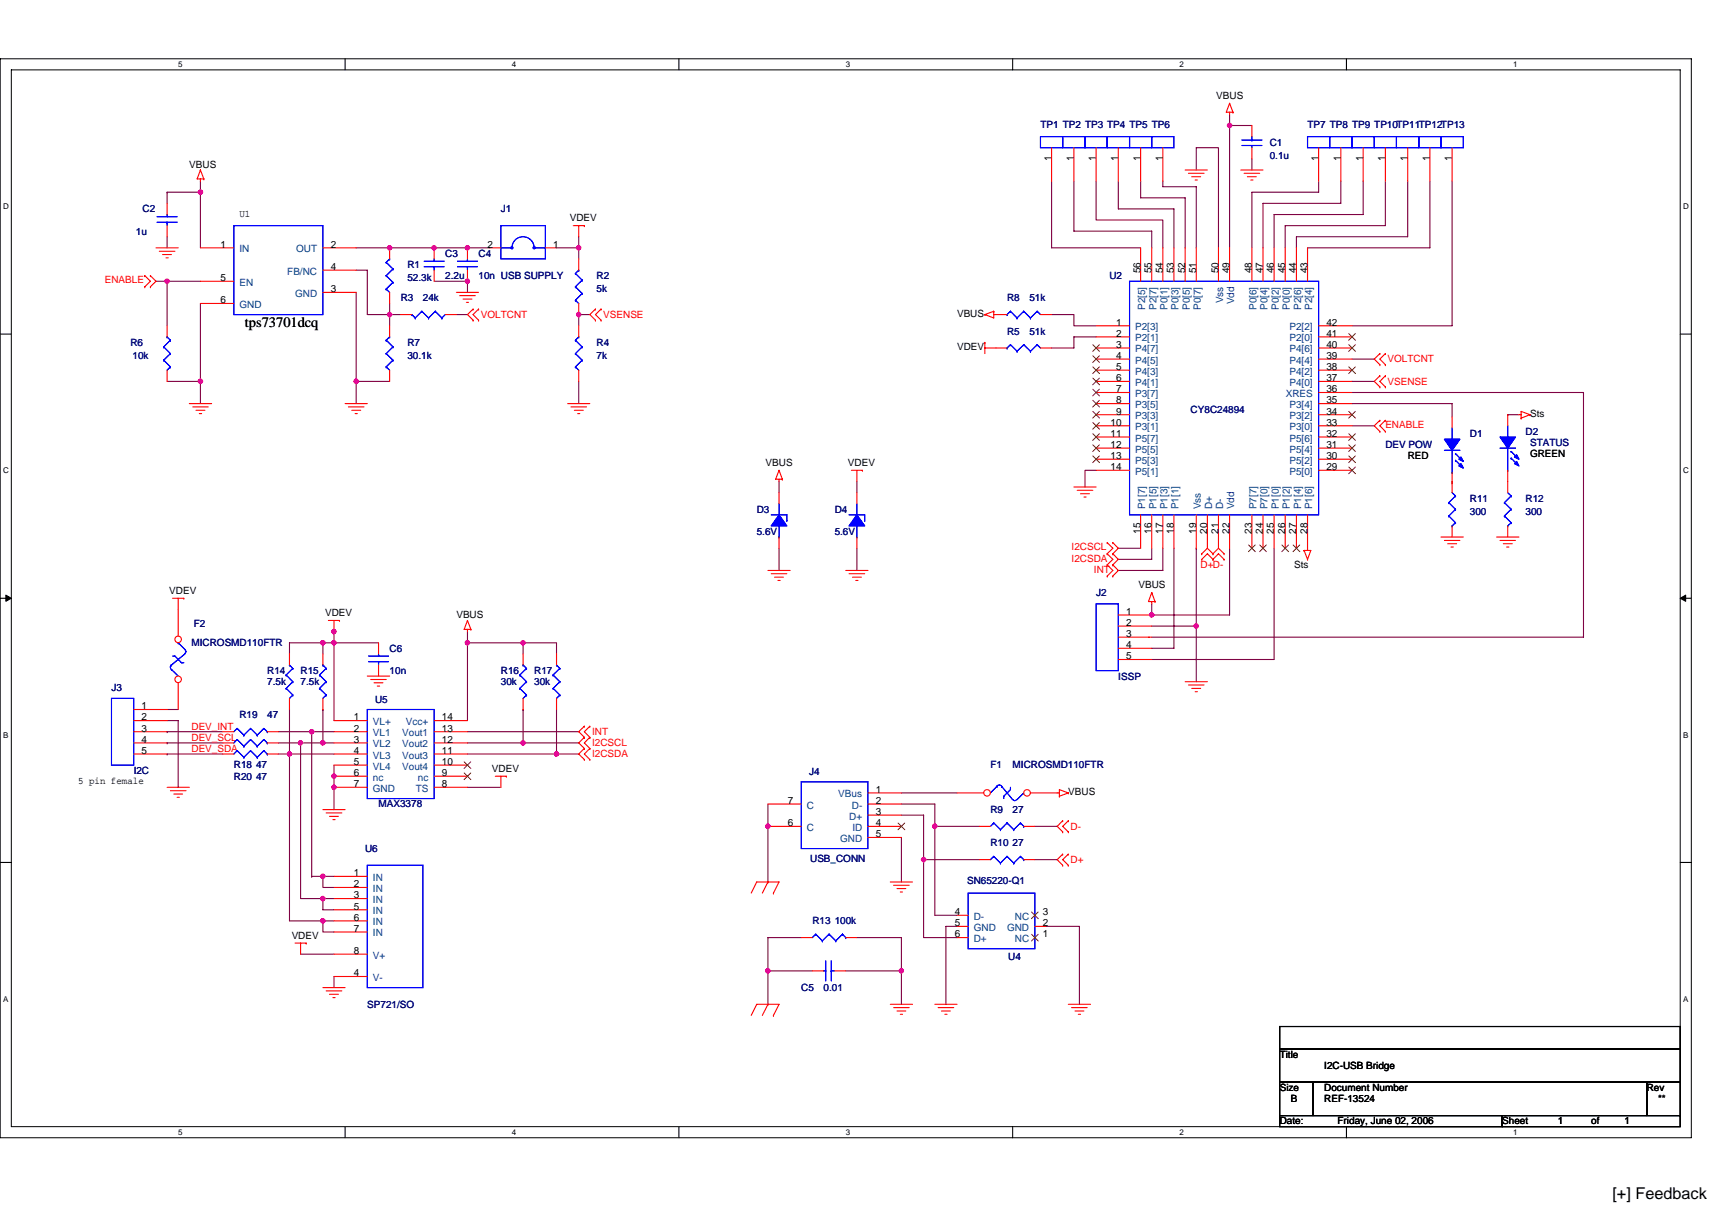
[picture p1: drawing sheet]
<svg xmlns="http://www.w3.org/2000/svg" width="297mm" height="210mm" viewBox="0 0 297 210" stroke-linecap="round" stroke-linejoin="round" font-family="sans-serif">
<path d="M0 10.2h293.5v187.2h-293.5zM2 12.1h289.5v183.4h-289.5z" fill="none" stroke="#000" stroke-width=".17"/>
<g fill="#fff">
<path d="M30.9 10.4h.8v1.6h-.8z"/>
<path d="M30.9 195.7h.8v1.6h-.8z"/>
</g>
<path d="M59.9 10.2v1.9M59.9 195.5v1.9" fill="none" stroke="#000" stroke-width=".19"/>
<g fill="#fff">
<path d="M88.8 10.4h.8v1.6h-.8z"/>
<path d="M88.8 195.7h.8v1.6h-.8z"/>
</g>
<path d="M117.8 10.2v1.9M117.8 195.5v1.9" fill="none" stroke="#000" stroke-width=".19"/>
<g fill="#fff">
<path d="M146.7 10.4h.8v1.6h-.8z"/>
<path d="M146.7 195.7h.8v1.6h-.8z"/>
</g>
<path d="M175.7 10.2v1.9M175.7 195.5v1.9" fill="none" stroke="#000" stroke-width=".19"/>
<g fill="#fff">
<path d="M204.7 10.4h.7v1.6h-.7z"/>
<path d="M204.7 195.7h.7v1.6h-.7z"/>
</g>
<path d="M233.6 10.2v1.9M233.6 195.5v1.9" fill="none" stroke="#000" stroke-width=".19"/>
<g fill="#fff">
<path d="M262.6 10.4h.7v1.6h-.7z"/>
<path d="M262.6 195.7h.7v1.6h-.7z"/>
<path d="M.5 35.1h1v1.5h-1z"/>
<path d="M292 35.1h1v1.5h-1z"/>
<path d="M.5 80.9h1v1.5h-1z"/>
<path d="M292 80.9h1v1.5h-1z"/>
</g>
<path d="M0 58h2M291.5 58h2" fill="none" stroke="#000" stroke-width=".19"/>
<g fill="#fff">
<path d="M.5 126.7h.9v1.6h-.9z"/>
<path d="M292 126.7h.9v1.6h-.9z"/>
</g>
<path d="M0 103.8h2M291.5 103.8h2" fill="none" stroke="#000" stroke-width=".19"/>
<path d="M1 103.3l1 .5-1 .6zM291.5 103.8l1-.5v1.1z" fill="#000" stroke="#000" stroke-width=".17"/>
<g fill="#fff">
<path d="M.5 172.6h.9v1.5h-.9z"/>
<path d="M292 172.6h.9v1.5h-.9z"/>
</g>
<path d="M0 149.7h2M291.5 149.7h2M222 178.1h69.5v3.9h-69.5zM222 182h69.5v5.8h-69.5zM222 187.8h5.8v5.8h-5.8zM222 193.6h38.6v1.9h-38.6zM227.8 187.8h57.9v5.8h-57.9zM260.6 193.6h30.9v1.9h-30.9zM285.7 187.8h5.8v5.8h-5.8z" fill="none" stroke="#000" stroke-width=".19"/>
<g fill="none" stroke="#800040" stroke-width=".19">
<path d="M213.3 19.9v1.9h3.9M29 33.4h5.8v9.6M29 33.4h.1M29 33.4v1.9M34.8 31.4v2M182.5 31.4v11.6h15.4M186.3 31.4v8.7h13.5v2.9M190.2 31.4v6.8h11.6v4.8M194 31.4v4.9h9.7v6.7M197.9 31.4v2.9h7.7v8.7M201.8 31.4v1h5.8v10.6M207.6 29.5v-3.9h3.8v17.4"/>
<path d="M213.3 21.8h.1M213.3 21.8v21.2M217.2 27.6v1.9M228.8 31.4v2h-11.6v9.6M232.6 31.4v3.9h-13.5v7.7M236.5 31.4v5.8h-15.4v5.8M240.4 31.4v7.8h-17.4v3.8M244.2 31.4v9.7h-19.3v1.9M248.1 31.4v11.6h-21.2M251.9 31.4v25.1h-17.3M27.1 48.8h1.9v7.7M29 48.8h.1"/>
<path d="M29 41.1v1.9M29 48.8h5.8M34.8 52.7v13.5M61.8 46.9h1.9v7.7h3.9M61.8 50.7v15.5M61.8 43h5.8M67.6 54.6v1.9M67.6 54.6h.1M67.6 52.7v1.9M67.6 43h.1M67.6 43h17.4M67.6 54.6h1.9"/>
<path d="M75.3 43h.1M75.3 48.8h5.8M79.2 54.6h1.9M81.1 43h.1M81.1 48.8h.1M81.1 48.8v1.9M96.6 43h3.8M100.4 43h.1M100.4 41.1v1.9M100.4 54.6h.1M100.4 54.6h1.9M100.4 43v1.9"/>
<path d="M100.4 54.6v1.9M182.5 54.6h3.8v1.9h3.9M190.2 58.5h-3.9v1.9h-3.8M29 66.2h5.8M34.8 66.2h.1M34.8 66.2v3.8M61.8 66.2h5.8M61.8 66.2h.1M61.8 66.2v3.8M100.4 66.2v3.8M234.6 73.9h3.8M234.6 66.2h3.8"/>
<path d="M234.6 70h17.3v2.3M234.6 62.3h3.8M234.6 68.1h40.1v42.5h-74.9M261.6 72h.1M261.6 72h1.9M135.2 95.1v3.9M135.2 83.5v2M148.7 95.1v3.9M148.7 83.5v2M190.2 81.6h-1.9v2.9M194 95.1h3.9M199.8 95.1v2h-5.8"/>
<path d="M201.8 95.1v3.9h-7.8M203.7 95.1v17.4h-3.9M207.6 95.1h.1M207.6 95.1v13.5M213.3 95.1v11.6h-13.5M221.1 95.1v19.3h-21.3M251.9 83.5v.4M56 111.5h-5.8v2M56 111.5v2M56 111.5h.1M56 111.5h2M58 111.5h.1"/>
<path d="M58 111.5h7.7M58 109.6h.1M58 109.6v15.5M81.1 111.5h.1M81.1 109.6v1.9M81.1 111.5h9.7M81.1 111.5v13.6M90.8 111.5h5.8v2M90.8 111.5h.1M90.8 111.5v2M199.3 110.6h.1M199.8 104.8v1.9"/>
<path d="M199.8 108.6h7.8M199.8 106.7h.1M207.6 108.6v9.7M29 127h.1M29 128.9h.1M29 130.9h.1M29 125.1h1.9v11.5M29 123.1h1.9M29 127h9.6M29 128.9h9.6M29 130.9h9.6M48.3 130.9h1.9"/>
<path d="M48.3 127h5.8M48.3 128.9h3.9M50.2 130.9h.1M50.2 123.1v7.8M50.2 130.9v28.9h5.8v1.9h2M50.2 130.9h7.8M52.2 128.9h3.8M52.2 128.9h.1M52.2 128.9v27h3.8M54.1 127h3.9M54.1 127h.1M54.1 127v25.1"/>
<path d="M56 128.9h2M56 123.1h.1M56 123.1v5.8M58 136.6h.1M58 132.8v1.9M58 134.7h.1M58 134.7v5.8M81.1 136.6h5.8M81.1 130.9h15.5M81.1 128.9h9.7M81.1 127h19.3M90.8 123.1h.1"/>
<path d="M90.8 128.9h9.6M90.8 123.1v5.8M96.6 123.1v7.8M96.6 130.9h.1M96.6 130.9h3.8M133.2 139.5v3.9M156.4 139.5h5.8v3.9M156.4 137.6h9.6M54.1 152.1h1.9v1.9h2M54.1 152.1h.1M56 152.1h2M56 155.9h.1"/>
<path d="M56 155.9v2h2M56 159.8h.1M56 155.9h2M56 159.8h2M133.2 143.4h.1M133.2 143.4v9.7M156.4 145.3v7.8M156.4 141.5h3.8v7.7h9.7M160.2 149.2v13.5h5.8M160.2 149.2h.1M162.2 143.4h.1M162.2 143.4v15.4h3.8"/>
<path d="M162.2 143.4h7.7M179.6 143.4h3.8M179.6 149.2h3.8M52.2 165.6h5.8M58 169.5v1.9M133.2 168.5h.1M133.2 168.5v5.8M133.2 168.5h7.7M139 162.7h-5.8v5.8M146.7 168.5h9.7M148.7 162.7h7.7v5.8M156.4 168.5h.1"/>
<path d="M156.4 168.5v5.8M166 160.8h-1.9v13.5M181.5 160.8h5.8v13.5"/>
</g>
<g fill="#f0f" stroke="#f0f" stroke-width=".19">
<circle cx="199.8" cy="106.7" r=".38"/>
<circle cx="207.5" cy="108.6" r=".38"/>
<circle cx="81.1" cy="43" r=".38"/>
<circle cx="61.8" cy="66.2" r=".38"/>
<circle cx="67.6" cy="54.6" r=".38"/>
<circle cx="34.8" cy="66.2" r=".38"/>
<circle cx="29" cy="48.8" r=".38"/>
<circle cx="81.1" cy="48.8" r=".38"/>
<circle cx="34.8" cy="33.3" r=".38"/>
<circle cx="75.3" cy="43" r=".38"/>
<circle cx="100.4" cy="43" r=".38"/>
<circle cx="100.4" cy="54.6" r=".38"/>
<circle cx="133.2" cy="143.4" r=".38"/>
<circle cx="133.2" cy="168.5" r=".38"/>
<circle cx="156.4" cy="168.5" r=".38"/>
<circle cx="162.2" cy="143.4" r=".38"/>
<circle cx="160.3" cy="149.2" r=".38"/>
<circle cx="50.2" cy="130.8" r=".38"/>
<circle cx="57.9" cy="136.6" r=".38"/>
<circle cx="56" cy="128.9" r=".38"/>
<circle cx="57.9" cy="111.5" r=".38"/>
<circle cx="56" cy="152.1" r=".38"/>
<circle cx="54.1" cy="127" r=".38"/>
<circle cx="52.1" cy="128.9" r=".38"/>
<circle cx="81.1" cy="111.5" r=".38"/>
<circle cx="90.7" cy="128.9" r=".38"/>
<circle cx="90.7" cy="111.5" r=".38"/>
<circle cx="56" cy="155.9" r=".38"/>
<circle cx="56" cy="159.8" r=".38"/>
<circle cx="96.5" cy="130.8" r=".38"/>
<circle cx="213.3" cy="21.8" r=".38"/>
<circle cx="67.6" cy="43" r=".38"/>
<circle cx="57.9" cy="109.6" r=".38"/>
<circle cx="56" cy="111.5" r=".38"/>
<circle cx="57.9" cy="134.7" r=".38"/>
</g>
<g fill="none" stroke="#f00" stroke-width=".19">
<path d="M213.3 17.9l-.5 1.6h1.1M213.3 19.5v.4M213.3 17.9h.1M213.3 17.9l.6 1.6M213.9 19.5h.1M34.8 29.5l-.6 1.6h1.2M34.8 31.1v.3M34.8 29.5h.1M34.8 29.5l.6 1.6M35.4 31.1h.1M99.5 39.2h1.9M100.4 39.2v1.9"/>
<path d="M101.4 39.2h.1M205.6 29.5h3.9M206.2 30.1h2.7M206.8 30.7h1.5M207.4 31.2h.3M215.3 29.5h3.8M215.9 30.1h2.7M216.4 30.7h1.6M217 31.2h.4M228.8 25.6v5.8M25.1 47.8h.1M25.1 49.8h.1"/>
<path d="M25.1 47.8l1 1-1 1M26.1 49.8h.1M26.1 47.8h.1M26.1 47.8l1 1-1 1M27.1 43h3.8M27.6 43.6h2.7M28.2 44.2h1.6M28.8 44.7h.4M75.3 43v1.9M75.3 46.9v1.9M79.2 50.7h3.8M79.8 51.3h2.7"/>
<path d="M80.3 51.9h1.6M80.9 52.5h.4M82.1 53.6h.1M82.1 55.6h.1M82.1 53.6l-1 1 1 1M83 55.6h.1M83 53.6h.1M83 53.6l-.9 1 .9 1M103.3 53.6h.1M103.3 55.6h.1M103.3 53.6l-1 1 1 1M104.3 55.6h.1"/>
<path d="M104.3 53.6h.1M104.3 53.6l-1 1 1 1M170.9 54.6h.1M170.9 59.4h.1M170.9 59.4v2M172.4 54v1.2l-1.5-.6M172.4 54.6h2.3M172.4 54h.1M172.4 54l-1.5 .6M180.5 54.6h2M32.8 70h3.9M33.4 70.6h2.7"/>
<path d="M34 71.2h1.6M34.6 71.8h.4M59.9 70h3.8M60.4 70.6h2.8M61 71.2h1.6M61.6 71.8h.4M98.5 70h3.8M99.1 70.6h2.7M99.6 71.2h1.6M100.2 71.8h.4M170.9 60.4h1.9M239.4 72.9h.1"/>
<path d="M239.4 74.9h.1M239.4 65.2h.1M239.4 67.1h.1M239.4 61.4h.1M239.4 63.3h.1M239.4 72.9l-1 1 1 1M239.4 65.2l-1 1 1 .9M239.4 61.4l-1 .9 1 1M240.4 74.9h.1M240.4 72.9h.1M240.4 67.1h.1M240.4 65.2h.1"/>
<path d="M240.4 63.3h.1M240.4 61.4h.1M240.4 72.9l-1 1 1 1M240.4 65.2l-1 1 1 .9M240.4 61.4l-1 .9 1 1M263.5 72h.4M263.9 72.6h.1M265.5 72l-1.6-.6v1.2M265.5 72h.1M265.5 72l-1.6 .6M133.2 99h3.9M133.8 99.6h2.7"/>
<path d="M135.2 81.6l-.6 1.6h1.1M135.2 83.2v.3M135.2 81.6h.1M135.2 81.6l.5 1.6M135.7 83.2h.1M146.7 99h3.9M147.3 99.6h2.7M147.7 81.6h1.9M148.7 81.6v1.9M149.6 81.6h.1M186.3 84.5h3.9M186.9 85.1h2.7"/>
<path d="M187.5 85.7h1.5M188.1 86.3h.3M192.1 94.2h.1M192.1 96.1h.1M192.1 98h.1M192.1 100h.1M192.1 94.2l1 .9-1 1M192.1 96.1l1 1-1 .9M192.1 98l1 1-1 1M193.1 96.1h.1M193.1 94.2h.1M193.1 98h.1"/>
<path d="M193.1 100h.1M193.1 94.2l.9 .9-.9 1M193.1 96.1l.9 1-.9 .9M193.1 98l.9 1-.9 1M208.5 96.1h.1M208.5 97.1h.1M208.5 96.1l1-1 1 1M208.5 97.1l1-1 1 1M210.5 96.1h.1M210.5 97.1h.1M210.5 96.1l.9-1 1 1M210.5 97.1l.9-1 1 1"/>
<path d="M212.4 96.1h.1M212.4 97.1h.1M226.3 95.5h1.1l-.5 1.6M226.3 95.5h.1M226.3 95.5l.6 1.6M226.9 95.1v.4M226.9 97.1h.1M250 93.2h3.9M250.6 93.8h2.7M251.2 94.4h1.5M251.8 94.9h.4M251.9 83.5v2"/>
<path d="M251.9 91.3v1.9M259.7 93.2h3.8M260.3 93.8h2.6M260.8 94.4h1.6M261.4 94.9h.4M29.9 103.8h2M30.9 103.8v1.9M31.9 103.8h.1M57 107.7h1.9M58 107.7v1.9M58.9 107.7h.1M63.7 117.3h3.9"/>
<path d="M64.3 117.9h2.7M64.9 118.5h1.5M65.5 119.1h.4M81.1 107.7l-.6 1.5h1.2M81.1 109.2v.4M81.1 107.7h.1M81.1 107.7l.6 1.5M81.7 109.2h.1M134.4 100.2h1.5M135 100.7h.4M147.9 100.2h1.6M148.5 100.7h.4"/>
<path d="M199.8 102.8l-.5 1.6h1.1M199.8 104.4v.4M199.8 102.8h.1M199.8 102.8l.6 1.6M200.4 104.4h.1M205.6 118.3h3.9M206.2 118.9h2.7M206.8 119.5h1.5M23.2 123.1h5.8M23.2 125.1h5.8M23.2 127h5.8M23.2 128.9h5.8"/>
<path d="M23.2 130.9h5.8M29 136.6h3.8M29.6 137.2h2.7M30.2 137.8h1.5M30.7 138.4h.4M85.9 134.7h2M86.9 134.7v1.9M87.9 134.7h.1M101.4 129.9h.1M101.4 131.8h.1M101.4 128h.1M101.4 126h.1"/>
<path d="M101.4 129.9l-1 1 1 .9M101.4 128l-1 .9 1 1M101.4 126l-1 1 1 1M102.3 131.8h.1M102.3 129.9h.1M102.3 128h.1M102.3 126h.1M102.3 129.9l-.9 1 .9 .9M102.3 128l-.9 .9 .9 1M102.3 126l-.9 1 .9 1M183.4 137.6h.4M183.8 138.2h.1"/>
<path d="M185.4 137.6l-1.6-.6v1.2M185.4 137.6h.1M185.4 137.6l-1.6 .6M207.4 120h.3M56 140.5h3.9M56.6 141.1h2.7M57.2 141.7h1.5M57.8 142.2h.3M130.3 155l1-1.9h3.9l-1 1.9M133.2 153.1h.1M133.2 153.1l-.9 1.9M134.2 155h.1"/>
<path d="M154.5 153.1h3.8M155 153.6h2.8M155.6 154.2h1.6M156.2 154.8h.4M184.4 142.4h.1M184.4 144.4h.1M184.4 148.2h.1M184.4 150.2h.1M184.4 142.4l-1 1 1 1M184.4 148.2l-1 1 1 1M185.4 144.4h.1M185.4 142.4h.1"/>
<path d="M185.4 150.2h.1M185.4 148.2h.1M185.4 142.4l-1 1 1 1M185.4 148.2l-1 1 1 1M51.2 163.7h1.9M52.2 163.7v1.9M53.1 163.7h.1M56 171.4h3.9M56.6 172h2.7M57.2 172.6h1.5M57.8 173.1h.3M130.3 176.2l1-1.9h3.9l-1 1.9"/>
<path d="M133.2 174.3h.1M133.2 174.3l-.9 1.9M134.2 176.2h.1M140.9 168.5h2M144.8 168.5h1.9M154.5 174.3h3.8M155 174.9h2.8M155.6 175.5h1.6M156.2 176h.4M162.2 174.3h3.8M162.8 174.9h2.7M163.3 175.5h1.6"/>
<path d="M163.9 176h.4M185.4 174.3h3.8M185.9 174.9h2.7M186.5 175.5h1.6M187.1 176h.4"/>
</g>
<g fill="none" stroke="#00f" stroke-width=".19">
<path d="M226.9 23.7h3.8v1.9h-3.8zM73.6 46.3h3.5M73.6 45.3h3.5M75.3 44.9v.4M75.3 46.3h.1M75.3 46.3v.6M174.7 54.6h.1M175.3 54h.1M175.3 54l1.2 1.2M175.3 54l-.6 .6M176.5 55.2h.1M177.6 54h.1"/>
<path d="M177.6 54l1.2 1.2M177.6 54l-1.1 1.2M178.8 55.2h.1M180 54h.1M180 54l.5 .6M180 54l-1.2 1.2M251.4 87.2h.1M251.4 89.5h.1M251.4 87.2l1.1 1.2M251.4 89.5l1.1 1.2M251.9 91.3h.1M251.9 85.5l.6 .6"/>
<path d="M252.5 86.1h.1M252.5 88.4h.1M252.5 90.7h.1M252.5 86.1l-1.1 1.1M252.5 88.4l-1.1 1.1M252.5 90.7l-.6 .6M29.7 115.4a.65 .65 0 0 0 0 .8M29.8 116.2h.1M29.8 115.4h.1M29.8 116.2l1.1 1.1M29.9 113.9h.4l1.2 1.1h.4M30.9 111.5h.1"/>
<path d="M30.9 111.5l1.2 1.2M32 112.7a.38 .38 0 0 1 .3 .4 .38 .38 0 0 1-.3 .3M32.1 113.5l-2.3 1.9M19.3 121.2h3.9v11.6h-3.9zM142.9 168.5h.4M143.3 166.8v3.4M144.2 166.8v3.4M144.2 168.5h.1M144.2 168.5h.6"/>
</g>
<circle cx="30.9" cy="117.9" r=".57" fill="#fff" stroke="#f00" stroke-width=".19"/>
<path d="M30.9 118.5v4.6" fill="none" stroke="#f00" stroke-width=".19"/>
<circle cx="30.9" cy="111" r=".57" fill="#fff" stroke="#f00" stroke-width=".19"/>
<g fill="none" stroke="#f00" stroke-width=".19">
<path d="M182.5 25.6v5.8M186.3 25.6v5.8M190.2 25.6v5.8M194 25.6v5.8M217.2 21.8v1.9M217.2 25.6v2M232.6 25.6v5.8M236.5 25.6v5.8M240.4 25.6v5.8M244.2 25.6v5.8M248.1 25.6v5.8M251.9 25.6v5.8"/>
<path d="M29 56.5v2M34.8 43h5.8M34.8 48.8h5.8M34.8 52.7h5.8M56 43h5.8M56 46.9h5.8M56 50.7h5.8M67.6 56.5v2M85 43h1.9M94.6 43h2M100.4 56.5v2M190.2 56.5h5.8"/>
<path d="M190.2 58.5h5.8M197.9 43v5.8M199.8 43v5.8M201.8 43v5.8M203.7 43v5.8M205.6 43v5.8M207.6 43v5.8M211.4 43v5.8M213.3 43v5.8M217.2 43v5.8M219.1 43v5.8M221.1 43v5.8"/>
<path d="M223 43v5.8M224.9 43v5.8M226.9 43v5.8M228.8 56.5h5.8M228.8 58.5h5.8M29 64.2v2M67.6 64.2v2M100.4 64.2v2M190.2 60.4h5.8M190.2 62.3h5.8M190.2 64.2h5.8M190.2 66.2h5.8"/>
<path d="M190.2 68.1h5.8M190.2 70h5.8M190.2 72h5.8M190.2 73.9h5.8M190.2 75.8h5.8M190.2 77.8h5.8M190.2 79.7h5.8M228.8 60.4h5.8M228.8 62.3h5.8M228.8 64.2h5.8M228.8 66.2h5.8M228.8 68.1h5.8"/>
<path d="M228.8 70h5.8M228.8 72h5.8M228.8 73.9h5.8M228.8 75.8h5.8M228.8 77.8h5.8M228.8 79.7h5.8M251.9 72.3v2M261.6 72v1.9M135.2 85.5v1.9M135.2 93.2v1.9M148.7 85.5v1.9M148.7 93.2v1.9"/>
<path d="M190.2 81.6h5.8M197.9 89.3v5.8M199.8 89.3v5.8M201.8 89.3v5.8M203.7 89.3v5.8M207.6 89.3v5.8M209.5 89.3v5.8M211.4 89.3v5.8M213.3 89.3v5.8M217.2 89.3v5.8M219.1 89.3v5.8M221.1 89.3v5.8"/>
<path d="M223 89.3v5.8M224.9 89.3v5.8M226.9 89.3v5.8M228.8 81.6h5.8M251.9 82v1.9M261.6 81.6v3.9M261.6 91.3v1.9M30.9 105.7v4.7M50.2 113.5v1.9M56 113.5v1.9M65.7 111.5v2M65.7 115.4v1.9"/>
<path d="M90.8 113.5v1.9M96.6 113.5v1.9M194 106.7h5.8M194 108.6h5.8M194 110.6h5.8M194 112.5h5.8M194 114.4h5.8M38.6 127h2M38.6 128.9h2M38.6 130.9h2M46.4 127h1.9M46.4 128.9h1.9"/>
<path d="M46.4 130.9h1.9M50.2 121.2v1.9M56 121.2v1.9M90.8 121.2v1.9M96.6 121.2v1.9M133.2 139.5h5.8M150.6 137.6h5.8M150.6 139.5h5.8M58 152.1h5.7M58 154h5.7M58 155.9h5.7M58 157.9h5.7"/>
<path d="M58 159.8h5.7M133.2 143.4h5.8M150.6 141.5h5.8M150.6 143.4h5.8M150.6 145.3h5.8M166 158.8h2M169.9 149.2h1.9M169.9 143.4h1.9M177.6 149.2h2M177.6 143.4h2M179.6 158.8h.1M58 169.5h5.7"/>
<path d="M58 165.6h5.7M58 161.7h5.7M139 162.7h1.9M146.7 162.7h2M166 162.7h2M166 160.8h2M179.6 162.7h.1M179.6 160.8h1.9"/>
</g>
<g fill="none" stroke="#00f" stroke-width=".19">
<path d="M40.6 39.2h15.4v15.4h-15.4zM86.9 39.2h7.7v5.7h-7.7zM180.5 23.7h3.9v1.9h-3.9zM184.4 23.7h3.9v1.9h-3.9zM188.3 23.7h3.8v1.9h-3.8zM192.1 23.7h3.9v1.9h-3.9zM215.5 24.3h3.4M215.5 25.3h3.4M217.2 25.3v.3M217.2 24.3h.1M217.2 23.7v.6M230.7 23.7h3.9v1.9h-3.9z"/>
<path d="M234.6 23.7h3.8v1.9h-3.8zM238.4 23.7h3.9v1.9h-3.9zM242.3 23.7h3.9v1.9h-3.9zM246.2 23.7h3.8v1.9h-3.8zM250 23.7h3.9v1.9h-3.9zM29 58.5h.1M29 58.5l.6 .5M29.6 59h.1M29.6 59l-1.2 1.2M67 59h.1M67 59l1.2 1.2M67.6 58.5h.1"/>
<path d="M67.6 58.5l-.6 .5M86.9 43h1.9M88.8 43a1.92 1.92 0 0 1 1.9-1.9 1.92 1.92 0 0 1 2 1.9M92.7 43h1.9M94.6 43h.1M99.8 59h.1M99.8 59l1.2 1.2M100.4 58.5h.1M100.4 58.5l-.6 .5M196 48.8h32.8v40.5h-32.8zM28.4 62.5h.1M28.4 60.2h.1"/>
<path d="M28.4 62.5l1.2 1.2M28.4 60.2l1.2 1.2M29.6 63.7h.1M29.6 61.4h.1M29.6 63.7l-.6 .5M29.6 61.4l-1.2 1.1M67 63.7h.1M67 61.4h.1M67 63.7l.6 .5M67 61.4l1.2 1.1M68.2 62.5h.1M68.2 60.2h.1"/>
<path d="M68.2 62.5l-1.2 1.2M68.2 60.2l-1.2 1.2M99.8 63.7h.1M99.8 61.4h.1M99.8 63.7l.6 .5M99.8 61.4l1.2 1.1M101 62.5h.1M101 60.2h.1M101 62.5l-1.2 1.2M101 60.2l-1.2 1.2M250.6 78.1h2.7M251.9 74.3v1.9"/>
<path d="M251.9 78.1v3.9M252.5 78.7h.1M252.5 79.9h.1M252.5 78.7l1.2 1.2M252.5 79.9l1.2 1.1M260.3 77.8h2.6M261.6 73.9v1.9M261.6 77.8v3.8M262.2 78.3h.1M262.2 79.5h.1M262.2 78.3l1.1 1.2M262.2 79.5l1.1 1.2"/>
<path d="M133.8 89.3h2.7v1M135.2 87.4v1.9M135.2 93.2h.1M135.2 91.3v1.9M136.5 90.3h.1M147.3 89.3h2.7v1M148.7 87.4v1.9M148.7 93.2h.1M148.7 91.3v1.9M150 90.3h.1M251.9 82h.1M261 87.2h.1"/>
<path d="M261 89.5h.1M261 87.2l1.2 1.2M261 89.5l1.2 1.2M261.6 81.6h.1M261.6 91.3h.1M261.6 85.5l.6 .6M262.2 86.1h.1M262.2 88.4h.1M262.2 90.7h.1M262.2 86.1l-1.2 1.1M262.2 88.4l-1.2 1.1M262.2 90.7l-.6 .6"/>
<path d="M49.7 119.5h.1M49.7 117.1h.1M49.7 119.5l1.1 1.1M49.7 117.1l1.1 1.2M50.2 115.4h.1M50.2 115.4l.6 .6M50.8 118.3h.1M50.8 116h.1M50.8 118.3l-1.1 1.2M50.8 116l-1.1 1.1M55.4 119.5h.1M55.4 117.1h.1"/>
<path d="M55.4 119.5l1.2 1.1M55.4 117.1l1.2 1.2M56 115.4h.1M56 115.4l.6 .6M56.6 118.3h.1M56.6 116h.1M56.6 118.3l-1.2 1.2M56.6 116l-1.2 1.1M63.9 114.8h3.5M63.9 113.9h3.5M65.7 113.5v.4M65.7 114.8h.1"/>
<path d="M65.7 114.8v.6M90.2 119.5h.1M90.2 117.1h.1M90.2 119.5l1.2 1.1M90.2 117.1l1.2 1.2M90.8 115.4h.1M90.8 115.4l.6 .6M91.4 118.3h.1M91.4 116h.1M91.4 118.3l-1.2 1.2M91.4 116l-1.2 1.1M96 119.5h.1"/>
<path d="M96 117.1h.1M96 119.5l1.1 1.1M96 117.1l1.1 1.2M96.6 115.4h.1M96.6 115.4l.5 .6M97.1 118.3h.1M97.1 116h.1M97.1 118.3l-1.1 1.2M97.1 116l-1.1 1.1M190.2 104.8h3.8v11.6h-3.8zM41.1 126.4h.1M41.1 128.3h.1"/>
<path d="M41.1 130.3h.1M41.1 126.4l-.5 .6M41.1 126.4l1.2 1.2M41.1 128.3l-.5 .6M41.1 128.3l1.2 1.2M41.1 130.3l-.5 .6M41.1 130.3l1.2 1.1M42.3 127.6h.1M42.3 129.5h.1M42.3 131.4h.1M43.5 126.4h.1M43.5 128.3h.1"/>
<path d="M43.5 130.3h.1M43.5 126.4l-1.2 1.2M43.5 126.4l1.1 1.2M43.5 128.3l-1.2 1.2M43.5 128.3l1.1 1.2M43.5 130.3l-1.2 1.1M43.5 130.3l1.1 1.1M44.6 127.6h.1M44.6 129.5h.1M44.6 131.4h.1M45.8 126.4h.1M45.8 128.3h.1"/>
<path d="M45.8 130.3h.1M45.8 126.4l-1.2 1.2M45.8 126.4l.6 .6M45.8 128.3l-1.2 1.2M45.8 128.3l.6 .6M45.8 130.3l-1.2 1.1M45.8 130.3l.6 .6M46.4 127h.1M46.4 128.9h.1M46.4 130.9h.1M50.8 120.6h.1M50.8 120.6l-.6 .6"/>
<path d="M56.6 120.6h.1M56.6 120.6l-.6 .6M91.4 120.6h.1M91.4 120.6l-.6 .6M97.1 120.6h.1M97.1 120.6l-.5 .6M139 135.7h11.6v11.6h-11.6zM172.9 136.4l.5-.2 .4 .2M173 136.4h.1M173 136.4l-1.2 1.2M173.8 136.4h.1M173.8 136.4l1.9 2.4"/>
<path d="M175.3 136.6v.4l-1.1 1.2v.4M175.7 138.7a.38 .38 0 0 0 .4 .2 .38 .38 0 0 0 .3-.2M177.6 137.6h.1M177.6 137.6l-1.1 1.2M63.7 150.2h9.7v21.2h-9.7zM168 155h11.6v9.6h-11.6zM172.4 148.6h.1M172.4 142.8h.1M172.4 148.6l-.6 .6M172.4 148.6l1.2 1.2M172.4 142.8l-.6 .6M172.4 142.8l1.2 1.2"/>
<path d="M173.6 149.8h.1M173.6 144h.1M174.7 148.6h.1M174.7 142.8h.1M174.7 148.6l-1.1 1.2M174.7 148.6l1.2 1.2M174.7 142.8l-1.1 1.2M174.7 142.8l1.2 1.2M175.9 149.8h.1M175.9 144h.1M177.1 148.6h.1M177.1 142.8h.1"/>
<path d="M177.1 148.6l-1.2 1.2M177.1 148.6l.5 .6M177.1 142.8l-1.2 1.2M177.1 142.8l.5 .6M177.6 149.2h.1M177.6 143.4h.1M141.5 162.1h.1M141.5 162.1l-.6 .6M141.5 162.1l1.2 1.2M142.7 163.3h.1M143.8 162.1h.1M143.8 162.1l-1.1 1.2"/>
<path d="M143.8 162.1l1.2 1.2M145 163.3h.1M146.2 162.1h.1M146.2 162.1l-1.2 1.2M146.2 162.1l.5 .6M146.7 162.7h.1"/>
</g>
<g fill="#00f" stroke="#00f" stroke-width=".19">
<path d="M250.6 76.2h2.7l-1.4 1.9z" fill-rule="evenodd"/>
<path d="M253.5 80.5l.4 .7-.8-.3z" fill-rule="evenodd"/>
<path d="M253.1 79.7l.4-.4 .4 .8z" fill-rule="evenodd"/>
<path d="M250.6 76.2h2.7l-1.4 1.9z" fill-rule="evenodd"/>
<path d="M253.5 80.5l.4 .7-.8-.3z" fill-rule="evenodd"/>
<path d="M253.1 79.7l.4-.4 .4 .8z" fill-rule="evenodd"/>
<path d="M135.2 89.3l1.3 2h-2.7z" fill-rule="evenodd"/>
<path d="M135.2 89.3l1.3 2h-2.7z" fill-rule="evenodd"/>
<path d="M260.3 75.8h2.6l-1.3 2z" fill-rule="evenodd"/>
<path d="M262.8 80.5l.3-.4 .4 .8z" fill-rule="evenodd"/>
<path d="M262.8 79.3l.3-.4 .4 .8z" fill-rule="evenodd"/>
<path d="M260.3 75.8h2.6l-1.3 2z" fill-rule="evenodd"/>
<path d="M262.8 80.5l.3-.4 .4 .8z" fill-rule="evenodd"/>
<path d="M262.8 79.3l.3-.4 .4 .8z" fill-rule="evenodd"/>
<path d="M88.7 42.9h.2v.2h-.2z" fill-rule="evenodd"/>
<path d="M88.7 42.9h.2v.2h-.2z" fill-rule="evenodd"/>
<path d="M148.7 89.3l1.3 2h-2.7z" fill-rule="evenodd"/>
<path d="M148.7 89.3l1.3 2h-2.7z" fill-rule="evenodd"/>
<circle cx="92.7" cy="43" r=".18"/>
</g>
<g fill="none" stroke="#804000" stroke-width=".17">
<path d="M189.6 59.8l1.2 1.2M190.8 59.8l-1.2 1.2M234 59.8l1.2 1.2M234 57.9l1.2 1.2M235.2 59.8l-1.2 1.2M235.2 57.9l-1.2 1.2M189.6 61.7l1.2 1.2M189.6 63.7l1.2 1.1M189.6 65.6l1.2 1.2M189.6 67.5l1.2 1.2M189.6 69.5l1.2 1.1M189.6 71.4l1.2 1.2"/>
<path d="M189.6 73.3l1.2 1.2M189.6 75.3l1.2 1.1M189.6 77.2l1.2 1.2M189.6 79.1l1.2 1.2M190.8 61.7l-1.2 1.2M190.8 63.7l-1.2 1.1M190.8 65.6l-1.2 1.2M190.8 67.5l-1.2 1.2M190.8 69.5l-1.2 1.1M190.8 71.4l-1.2 1.2M190.8 73.3l-1.2 1.2M190.8 75.3l-1.2 1.1"/>
<path d="M190.8 77.2l-1.2 1.2M190.8 79.1l-1.2 1.2M234 79.1l1.2 1.2M234 77.2l1.2 1.2M234 75.3l1.2 1.1M234 71.4l1.2 1.2M234 63.7l1.2 1.1M235.2 77.2l-1.2 1.2M235.2 79.1l-1.2 1.2M235.2 75.3l-1.2 1.1M235.2 71.4l-1.2 1.2M235.2 63.7l-1.2 1.1"/>
<path d="M216.6 94.6l1.2 1.1M217.8 94.6l-1.2 1.1M218.6 94.6l1.1 1.1M219.7 94.6l-1.2 1.1M222.4 94.6l1.2 1.1M223.6 94.6l-1.2 1.1M224.4 94.6l1.1 1.1M225.5 94.6l-1.2 1.1M234 81l1.2 1.2M235.2 81l-1.2 1.2M155.8 142.8l1.2 1.2M157 142.8l-1.2 1.2"/>
<path d="M179 158.3l1.1 1.1M180.1 158.3l-1.1 1.1M179 162.1l1.1 1.2M180.1 162.1l-1.1 1.2"/>
</g>
<circle cx="171.3" cy="137.6" r=".57" fill="#fff" stroke="#f00" stroke-width=".19"/>
<path d="M166 137.6h4.7" fill="none" stroke="#f00" stroke-width=".19"/>
<circle cx="178.2" cy="137.6" r=".57" fill="#fff" stroke="#f00" stroke-width=".19"/>
<g fill="none" stroke="#f00" stroke-width=".19">
<path d="M29 35.3v1.9M29 39.2v1.9M197.9 25.6v5.8M201.8 25.6v5.8M67.6 43v1.9M67.6 50.7v2M69.5 54.6h2M77.3 54.6h1.9M81.1 43v1.9M81.1 46.9v1.9M100.4 44.9v2M100.4 52.7v1.9"/>
<path d="M172.8 60.4h1.9M180.5 60.4h2M58 125.1h5.7M58 127h5.7M58 128.9h5.7M58 130.9h5.7M58 132.8h5.7M58 134.7h5.7M58 136.6h5.7M75.3 125.1h5.8M75.3 127h5.8M75.3 128.9h5.8"/>
<path d="M75.3 130.9h5.8M75.3 132.8h5.8M75.3 134.7h5.8M75.3 136.6h5.8M178.8 137.6h4.6"/>
</g>
<g fill="none" stroke="#00f" stroke-width=".19">
<path d="M27.3 38.6h3.4M27.3 37.6h3.4M29 37.2v.4M29 38.6h.1M29 38.6v.6M196 23.7h3.8v1.9h-3.8zM199.8 23.7h3.9v1.9h-3.9zM67 50.2h.1M67 47.8h.1M67 45.5h.1M67 50.2l.6 .5M67 47.8l1.2 1.2"/>
<path d="M67 45.5l1.2 1.2M67.6 44.9h.1M67.6 44.9l-.6 .6M68.2 49h.1M68.2 46.7h.1M68.2 49l-1.2 1.2M68.2 46.7l-1.2 1.1M71.5 54.6h.1M71.5 54.6l.5 .6M72 55.2h.1M73.2 54h.1M73.2 54l1.2 1.2"/>
<path d="M73.2 54l-1.2 1.2M74.4 55.2h.1M75.5 54h.1M75.5 54l1.2 1.2M75.5 54l-1.1 1.2M76.7 55.2h.1M77.3 54.6l-.6 .6M79.4 46.3h3.4M79.4 45.3h3.4M81.1 44.9v.4M81.1 46.3h.1M81.1 46.3v.6"/>
<path d="M99.8 52.1h.1M99.8 49.8h.1M99.8 47.5h.1M99.8 52.1l.6 .6M99.8 49.8l1.2 1.1M99.8 47.5l1.2 1.1M100.4 46.9h.1M100.4 46.9l-.6 .6M101 50.9h.1M101 48.6h.1M101 50.9l-1.2 1.2M101 48.6l-1.2 1.2"/>
<path d="M175.3 59.8h.1M175.3 59.8l1.2 1.2M175.3 59.8l-.6 .6M177.6 59.8h.1M177.6 59.8l1.2 1.2M177.6 59.8l-1.1 1.2M180 59.8h.1M180 59.8l.5 .6M180 59.8l-1.2 1.2M174.7 60.4h.1M176.5 61h.1M178.8 61h.1"/>
<path d="M63.7 123.1h11.6v15.5h-11.6z"/>
</g>
<path d="M80.5 134.1l1.2 1.2M80.5 132.2l1.2 1.2M81.7 134.1l-1.2 1.2M81.7 132.2l-1.2 1.2" fill="none" stroke="#804000" stroke-width=".17"/>
<g fill="#f0f" stroke="#f0f" stroke-width=".19">
<circle cx="199.8" cy="106.7" r=".38"/>
<circle cx="207.5" cy="108.6" r=".38"/>
<circle cx="81.1" cy="43" r=".38"/>
<circle cx="61.8" cy="66.2" r=".38"/>
<circle cx="67.6" cy="54.6" r=".38"/>
<circle cx="34.8" cy="66.2" r=".38"/>
<circle cx="29" cy="48.8" r=".38"/>
<circle cx="81.1" cy="48.8" r=".38"/>
<circle cx="34.8" cy="33.3" r=".38"/>
<circle cx="75.3" cy="43" r=".38"/>
<circle cx="100.4" cy="43" r=".38"/>
<circle cx="100.4" cy="54.6" r=".38"/>
<circle cx="133.2" cy="143.4" r=".38"/>
<circle cx="133.2" cy="168.5" r=".38"/>
<circle cx="156.4" cy="168.5" r=".38"/>
<circle cx="162.2" cy="143.4" r=".38"/>
<circle cx="160.3" cy="149.2" r=".38"/>
<circle cx="50.2" cy="130.8" r=".38"/>
<circle cx="57.9" cy="136.6" r=".38"/>
<circle cx="56" cy="128.9" r=".38"/>
<circle cx="57.9" cy="111.5" r=".38"/>
<circle cx="56" cy="152.1" r=".38"/>
<circle cx="54.1" cy="127" r=".38"/>
<circle cx="52.1" cy="128.9" r=".38"/>
<circle cx="81.1" cy="111.5" r=".38"/>
<circle cx="90.7" cy="128.9" r=".38"/>
<circle cx="90.7" cy="111.5" r=".38"/>
<circle cx="56" cy="155.9" r=".38"/>
<circle cx="56" cy="159.8" r=".38"/>
<circle cx="96.5" cy="130.8" r=".38"/>
<circle cx="213.3" cy="21.8" r=".38"/>
<circle cx="67.6" cy="43" r=".38"/>
<circle cx="57.9" cy="109.6" r=".38"/>
<circle cx="56" cy="111.5" r=".38"/>
<circle cx="57.9" cy="134.7" r=".38"/>
</g>
<text font-size="2.8" fill="#010101" x="279.8" y="208.1">[+] Feedback</text>
<text font-size="2.5" x="42.5" y="56.8">tps73701dcq</text>
<g font-size="1.7">
<text x="211" y="17.1">VBUS</text>
<text x="32.8" y="29.1">VBUS</text>
<text x="182.4" y="27.9" transform="rotate(-90 182.4 27.9)">1</text>
<text x="186.3" y="27.9" transform="rotate(-90 186.3 27.9)">1</text>
<text x="190.2" y="27.9" transform="rotate(-90 190.2 27.9)">1</text>
<text x="194" y="27.9" transform="rotate(-90 194 27.9)">1</text>
<text x="197.9" y="27.9" transform="rotate(-90 197.9 27.9)">1</text>
<text x="201.7" y="27.9" transform="rotate(-90 201.7 27.9)">1</text>
<text x="228.8" y="27.9" transform="rotate(-90 228.8 27.9)">1</text>
<text x="232.6" y="27.9" transform="rotate(-90 232.6 27.9)">1</text>
<text x="236.5" y="27.9" transform="rotate(-90 236.5 27.9)">1</text>
<text x="240.3" y="27.9" transform="rotate(-90 240.3 27.9)">1</text>
<text x="244.2" y="27.9" transform="rotate(-90 244.2 27.9)">1</text>
<text x="248.1" y="27.9" transform="rotate(-90 248.1 27.9)">1</text>
<text x="251.9" y="27.9" transform="rotate(-90 251.9 27.9)">1</text>
<text x="41.5" y="37.6">U1</text>
<text x="98.9" y="38.4">VDEV</text>
<text x="38.2" y="43">1</text>
<text x="57.4" y="46.9">4</text>
<text x="57.4" y="43">2</text>
<text x="84.6" y="43">2</text>
<text x="96" y="43">1</text>
<text x="197.9" y="47.5" transform="rotate(-90 197.9 47.5)">56</text>
<text x="199.8" y="47.5" transform="rotate(-90 199.8 47.5)">55</text>
<text x="201.7" y="47.5" transform="rotate(-90 201.7 47.5)">54</text>
<text x="203.7" y="47.5" transform="rotate(-90 203.7 47.5)">53</text>
<text x="205.6" y="47.5" transform="rotate(-90 205.6 47.5)">52</text>
<text x="207.5" y="47.5" transform="rotate(-90 207.5 47.5)">51</text>
<text x="211.4" y="47.5" transform="rotate(-90 211.4 47.5)">50</text>
<text x="213.3" y="47.5" transform="rotate(-90 213.3 47.5)">49</text>
<text x="217.2" y="47.5" transform="rotate(-90 217.2 47.5)">48</text>
<text x="219.1" y="47.5" transform="rotate(-90 219.1 47.5)">47</text>
<text x="221" y="47.5" transform="rotate(-90 221 47.5)">46</text>
<text x="223" y="47.5" transform="rotate(-90 223 47.5)">45</text>
<text x="224.9" y="47.5" transform="rotate(-90 224.9 47.5)">44</text>
<text x="226.8" y="47.5" transform="rotate(-90 226.8 47.5)">43</text>
<text x="38.2" y="48.8">5</text>
<text x="38.2" y="52.6">6</text>
<text x="57.4" y="50.7">3</text>
<text x="166" y="55">VBUS</text>
<text x="193.7" y="56.5">1</text>
<text x="193.7" y="58.4">2</text>
<text x="230.1" y="58.4">41</text>
<text x="230.1" y="56.5">42</text>
<text x="166" y="60.8">VDEV</text>
<text x="193.7" y="60.4">3</text>
<text x="193.7" y="62.3">4</text>
<text x="193.7" y="64.2">5</text>
<text x="230.1" y="64.2">38</text>
<text x="230.1" y="62.3">39</text>
<text x="230.1" y="60.4">40</text>
<text x="193.7" y="66.2">6</text>
<text x="193.7" y="68.1">7</text>
<text x="193.7" y="70">8</text>
<text x="193.7" y="71.9">9</text>
<text x="230.1" y="68.1">36</text>
<text x="230.1" y="71.9">34</text>
<text x="230.1" y="70">35</text>
<text x="230.1" y="66.2">37</text>
<text x="192.7" y="73.9">10</text>
<text x="192.7" y="75.8">11</text>
<text x="192.7" y="77.7">12</text>
<text x="230.1" y="77.7">31</text>
<text x="230.1" y="75.8">32</text>
<text x="230.1" y="73.9">33</text>
<text x="265.5" y="72.3">Sts</text>
<text x="132.8" y="80.9">VBUS</text>
<text x="147.1" y="80.9">VDEV</text>
<text x="192.7" y="79.7">13</text>
<text x="192.7" y="81.6">14</text>
<text x="230.1" y="81.6">29</text>
<text x="230.1" y="79.7">30</text>
<text x="244.2" y="79.7">RED</text>
<text x="265.5" y="79.3">GREEN</text>
<text x="197.9" y="92.6" transform="rotate(-90 197.9 92.6)">15</text>
<text x="199.8" y="92.6" transform="rotate(-90 199.8 92.6)">16</text>
<text x="201.7" y="92.6" transform="rotate(-90 201.7 92.6)">17</text>
<text x="203.7" y="92.6" transform="rotate(-90 203.7 92.6)">18</text>
<text x="207.5" y="92.6" transform="rotate(-90 207.5 92.6)">19</text>
<text x="209.5" y="92.6" transform="rotate(-90 209.5 92.6)">20</text>
<text x="211.4" y="92.6" transform="rotate(-90 211.4 92.6)">21</text>
<text x="213.3" y="92.6" transform="rotate(-90 213.3 92.6)">22</text>
<text x="217.2" y="92.6" transform="rotate(-90 217.2 92.6)">23</text>
<text x="219.1" y="92.6" transform="rotate(-90 219.1 92.6)">24</text>
<text x="221" y="92.6" transform="rotate(-90 221 92.6)">25</text>
<text x="223" y="92.6" transform="rotate(-90 223 92.6)">26</text>
<text x="224.9" y="92.6" transform="rotate(-90 224.9 92.6)">27</text>
<text x="226.8" y="92.6" transform="rotate(-90 226.8 92.6)">28</text>
<text x="224.5" y="98.6">Sts</text>
<text x="29.4" y="103.1">VDEV</text>
<text x="56.4" y="106.9">VDEV</text>
<text x="79.2" y="107.3">VBUS</text>
<text x="195.4" y="106.7">1</text>
<text x="197.5" y="102.1">VBUS</text>
<text x="195.4" y="108.6">2</text>
<text x="195.4" y="110.6">3</text>
<text x="195.4" y="112.5">4</text>
<text x="195.4" y="114.4">5</text>
<text x="24.5" y="123.1">1</text>
<text x="24.5" y="125">2</text>
<text x="61.4" y="125">1</text>
<text x="76.7" y="125">14</text>
<text x="24.5" y="127">3</text>
<text x="24.5" y="128.9">4</text>
<text x="24.5" y="130.8">5</text>
<text x="61.4" y="127">2</text>
<text x="61.4" y="128.9">3</text>
<text x="61.4" y="130.8">4</text>
<text x="76.7" y="130.8">11</text>
<text x="76.7" y="128.9">12</text>
<text x="76.7" y="127">13</text>
<text x="13.5" y="136.1">5 pin female</text>
<text x="61.4" y="132.8">5</text>
<text x="61.4" y="134.7">6</text>
<text x="61.4" y="136.6">7</text>
<text x="76.7" y="134.7">9</text>
<text x="76.7" y="132.8">10</text>
<text x="76.7" y="136.6">8</text>
<text x="85.4" y="133.9">VDEV</text>
<text x="152" y="137.6">1</text>
<text x="185.4" y="138">VBUS</text>
<text x="136.7" y="143.4">6</text>
<text x="136.7" y="139.5">7</text>
<text x="152" y="143.4">4</text>
<text x="152" y="139.5">2</text>
<text x="152" y="141.4">3</text>
<text x="152" y="145.3">5</text>
<text x="61.4" y="152.1">1</text>
<text x="61.4" y="154">2</text>
<text x="61.4" y="155.9">3</text>
<text x="61.4" y="157.9">5</text>
<text x="61.4" y="159.8">6</text>
<text x="61.4" y="161.7">7</text>
<text x="165.6" y="158.8">4</text>
<text x="165.6" y="160.7">5</text>
<text x="180.9" y="160.7">2</text>
<text x="180.9" y="158.8">3</text>
<text x="50.6" y="162.9">VDEV</text>
<text x="61.4" y="165.6">8</text>
<text x="165.6" y="162.7">6</text>
<text x="180.9" y="162.7">1</text>
<text x="61.4" y="169.4">4</text>
<text x="222" y="183.6">Title</text>
<text x="229.8" y="185.5">I2C-USB Bridge</text>
<text x="222" y="189.3">Size</text>
<text x="224" y="191.3">B</text>
<text x="229.8" y="189.3">Document Number</text>
<text x="229.8" y="191.3">REF-13524</text>
<text x="285.7" y="189.3">Rev</text>
<text x="287.7" y="191.3">**</text>
<text x="222" y="195.1">Date:</text>
<text x="232.1" y="195.1">Friday, June 02, 2006</text>
<text x="260.6" y="195.1">Sheet</text>
<text x="270.3" y="195.1">1</text>
<text x="276.1" y="195.1">of</text>
<text x="281.9" y="195.1">1</text>
</g>
<g font-size="1.7" fill="#000080">
<text x="180.5" y="22.2">TP1 TP2 TP3 TP4 TP5 TP6</text>
<text x="226.9" y="22.2">TP7 TP8 TP9 TP10TP11TP12TP13</text>
<text x="220.3" y="25.3">C1</text>
<text x="220.3" y="27.6">0.1u</text>
<text x="23.6" y="40.7">1u</text>
<text x="24.7" y="36.8">C2</text>
<text x="86.9" y="36.8">J1</text>
<text x="70.7" y="46.5">R1</text>
<text x="77.3" y="44.6">C3</text>
<text x="83" y="44.6">C4</text>
<text x="69.5" y="52.3">R3</text>
<text x="70.7" y="48.8">52.3k</text>
<text x="73.4" y="52.3">24k</text>
<text x="77.3" y="48.4">2.2u</text>
<text x="83" y="48.4">10n USB SUPPLY</text>
<text x="103.5" y="48.4">R2</text>
<text x="103.5" y="50.7">5k</text>
<text x="174.7" y="52.3">R8</text>
<text x="178.6" y="52.3">51k</text>
<text x="192.5" y="48.4">U2</text>
<text x="174.7" y="58.1">R5</text>
<text x="178.6" y="58.1">51k</text>
<text x="22.6" y="60">R6</text>
<text x="23" y="62.3">10k</text>
<text x="70.7" y="60">R7</text>
<text x="70.7" y="62.3">30.1k</text>
<text x="103.5" y="60">R4</text>
<text x="103.5" y="62.3">7k</text>
<text x="206.6" y="71.6">CY8C24894</text>
<text x="240.4" y="77.8">DEV POW</text>
<text x="255" y="75.8">D1</text>
<text x="264.7" y="75.4">D2</text>
<text x="265.5" y="77.4">STATUS</text>
<text x="131.3" y="89">D3</text>
<text x="144.8" y="89">D4</text>
<text x="255" y="87">R11</text>
<text x="255" y="89.3">300</text>
<text x="264.7" y="87">R12</text>
<text x="264.7" y="89.3">300</text>
<text x="131.3" y="92.8">5.6V</text>
<text x="144.8" y="92.8">5.6V</text>
<text x="190.2" y="103.4">J2</text>
<text x="33.2" y="112.1">MICROSMD110FTR</text>
<text x="33.6" y="108.8">F2</text>
<text x="67.6" y="113.1">C6</text>
<text x="19.3" y="119.8">J3</text>
<text x="46.4" y="116.9">R14</text>
<text x="46.4" y="118.9">7.5k</text>
<text x="52.2" y="116.9">R15</text>
<text x="52.2" y="118.9">7.5k</text>
<text x="67.6" y="116.9">10n</text>
<text x="86.9" y="116.9">R16</text>
<text x="86.9" y="118.9">30k</text>
<text x="92.7" y="116.9">R17</text>
<text x="92.7" y="118.9">30k</text>
<text x="194" y="117.9">ISSP</text>
<text x="41.5" y="124.7">R19</text>
<text x="46.4" y="124.7">47</text>
<text x="65.1" y="122">U5</text>
<text x="23.2" y="134.3">I2C</text>
<text x="40.6" y="133.3">R18 47</text>
<text x="40.6" y="135.3">R20 47</text>
<text x="140.4" y="134.5">J4</text>
<text x="171.8" y="133.3">F1</text>
<text x="175.7" y="133.3">MICROSMD110FTR</text>
<text x="65.7" y="140.1">MAX3378</text>
<text x="171.8" y="141.1">R9</text>
<text x="175.7" y="141.1">27</text>
<text x="63.3" y="147.8">U6</text>
<text x="140.6" y="149.6">USB_CONN</text>
<text x="171.8" y="146.9">R10 27</text>
<text x="167.8" y="153.4">SN65220-Q1</text>
<text x="140.9" y="160.4">R13 100k</text>
<text x="174.9" y="166.6">U4</text>
<text x="139" y="172">C5</text>
<text x="142.9" y="172">0.01</text>
<text x="63.7" y="174.9">SP721/SO</text>
</g>
<g font-size="1.7" fill="#004080">
<text x="41.5" y="43.8">IN</text>
<text x="49.8" y="47.7">FB/NC</text>
<text x="51.4" y="43.8">OUT</text>
<text x="41.5" y="49.6">EN</text>
<text x="41.5" y="53.4">GND</text>
<text x="51.2" y="51.5">GND</text>
<text x="198.7" y="53.8" transform="rotate(-90 198.7 53.8)">P2[5]</text>
<text x="200.6" y="53.8" transform="rotate(-90 200.6 53.8)">P2[7]</text>
<text x="202.6" y="53.8" transform="rotate(-90 202.6 53.8)">P0[1]</text>
<text x="204.5" y="53.8" transform="rotate(-90 204.5 53.8)">P0[3]</text>
<text x="206.4" y="53.8" transform="rotate(-90 206.4 53.8)">P0[5]</text>
<text x="208.4" y="53.8" transform="rotate(-90 208.4 53.8)">P0[7]</text>
<text x="212.2" y="52.7" transform="rotate(-90 212.2 52.7)">Vss</text>
<text x="214.1" y="52.8" transform="rotate(-90 214.1 52.8)">Vdd</text>
<text x="218" y="53.8" transform="rotate(-90 218 53.8)">P0[6]</text>
<text x="219.9" y="53.8" transform="rotate(-90 219.9 53.8)">P0[4]</text>
<text x="221.9" y="53.8" transform="rotate(-90 221.9 53.8)">P0[2]</text>
<text x="223.8" y="53.8" transform="rotate(-90 223.8 53.8)">P0[0]</text>
<text x="225.7" y="53.8" transform="rotate(-90 225.7 53.8)">P2[6]</text>
<text x="227.7" y="53.8" transform="rotate(-90 227.7 53.8)">P2[4]</text>
<text x="197" y="57.3">P2[3]</text>
<text x="197" y="59.2">P2[1]</text>
<text x="223.7" y="59.2">P2[0]</text>
<text x="223.7" y="57.3">P2[2]</text>
<text x="197" y="61.2">P4[7]</text>
<text x="197" y="63.1">P4[5]</text>
<text x="197" y="65">P4[3]</text>
<text x="223.7" y="65">P4[2]</text>
<text x="223.7" y="63.1">P4[4]</text>
<text x="223.7" y="61.2">P4[6]</text>
<text x="197" y="67">P4[1]</text>
<text x="197" y="68.9">P3[7]</text>
<text x="197" y="70.8">P3[5]</text>
<text x="223.1" y="68.9">XRES</text>
<text x="223.7" y="70.8">P3[4]</text>
<text x="223.7" y="67">P4[0]</text>
<text x="197" y="72.7">P3[3]</text>
<text x="197" y="74.7">P3[1]</text>
<text x="197" y="76.6">P5[7]</text>
<text x="223.7" y="76.6">P5[6]</text>
<text x="223.7" y="74.7">P3[0]</text>
<text x="223.7" y="72.7">P3[2]</text>
<text x="197" y="78.5">P5[5]</text>
<text x="197" y="80.5">P5[3]</text>
<text x="197" y="82.4">P5[1]</text>
<text x="223.7" y="82.4">P5[0]</text>
<text x="223.7" y="80.5">P5[2]</text>
<text x="223.7" y="78.5">P5[4]</text>
<text x="198.7" y="88.4" transform="rotate(-90 198.7 88.4)">P1[7]</text>
<text x="200.6" y="88.4" transform="rotate(-90 200.6 88.4)">P1[5]</text>
<text x="202.6" y="88.4" transform="rotate(-90 202.6 88.4)">P1[3]</text>
<text x="204.5" y="88.4" transform="rotate(-90 204.5 88.4)">P1[1]</text>
<text x="208.4" y="88.4" transform="rotate(-90 208.4 88.4)">Vss</text>
<text x="210.3" y="88.4" transform="rotate(-90 210.3 88.4)">D+</text>
<text x="212.2" y="88.4" transform="rotate(-90 212.2 88.4)">D-</text>
<text x="214.1" y="88.4" transform="rotate(-90 214.1 88.4)">Vdd</text>
<text x="218" y="88.4" transform="rotate(-90 218 88.4)">P7[7]</text>
<text x="219.9" y="88.4" transform="rotate(-90 219.9 88.4)">P7[0]</text>
<text x="221.9" y="88.4" transform="rotate(-90 221.9 88.4)">P1[0]</text>
<text x="223.8" y="88.4" transform="rotate(-90 223.8 88.4)">P1[2]</text>
<text x="225.7" y="88.4" transform="rotate(-90 225.7 88.4)">P1[4]</text>
<text x="227.7" y="88.4" transform="rotate(-90 227.7 88.4)">P1[6]</text>
<text x="64.7" y="125.8">VL+</text>
<text x="70.4" y="125.8">Vcc+</text>
<text x="64.7" y="127.8">VL1</text>
<text x="64.7" y="129.7">VL2</text>
<text x="64.7" y="131.6">VL3</text>
<text x="69.8" y="131.6">Vout3</text>
<text x="69.8" y="129.7">Vout2</text>
<text x="69.8" y="127.8">Vout1</text>
<text x="64.7" y="133.6">VL4</text>
<text x="64.7" y="135.5">nc</text>
<text x="64.7" y="137.4">GND</text>
<text x="69.8" y="133.6">Vout4</text>
<text x="72.1" y="137.4">TS</text>
<text x="72.5" y="135.5">nc</text>
<text x="140" y="140.3">C</text>
<text x="145.5" y="138.4">VBus</text>
<text x="147.4" y="142.2">D+</text>
<text x="147.8" y="140.3">D-</text>
<text x="140" y="144.2">C</text>
<text x="145.8" y="146.1">GND</text>
<text x="147.9" y="144.2">ID</text>
<text x="64.7" y="152.9">IN</text>
<text x="64.7" y="154.8">IN</text>
<text x="64.7" y="156.7">IN</text>
<text x="64.7" y="158.7">IN</text>
<text x="64.7" y="160.6">IN</text>
<text x="168.9" y="159.6">D-</text>
<text x="168.9" y="161.5">GND</text>
<text x="174.7" y="161.5">GND</text>
<text x="176.1" y="159.6">NC</text>
<text x="64.7" y="166.4">V+</text>
<text x="64.7" y="162.5">IN</text>
<text x="168.9" y="163.5">D+</text>
<text x="176.1" y="163.5">NC</text>
<text x="64.7" y="170.2">V-</text>
</g>
<g font-size="1.7" fill="#f00">
<text x="18.2" y="49.2">ENABLE</text>
<text x="83.4" y="55.2">VOLTCNT</text>
<text x="104.7" y="55.2">VSENSE</text>
<text x="240.7" y="62.9">VOLTCNT</text>
<text x="240.7" y="66.8">VSENSE</text>
<text x="240.4" y="74.3">ENABLE</text>
<text x="185.9" y="95.5">I2CSCL</text>
<text x="185.9" y="97.5">I2CSDA</text>
<text x="189.8" y="99.4">INT</text>
<text x="208.3" y="98.6">D+D-</text>
<text x="33.2" y="126.6">DEV_INT</text>
<text x="33.2" y="128.5">DEV_SCL</text>
<text x="33.2" y="130.5">DEV_SDA</text>
<text x="102.7" y="131.4">I2CSDA</text>
<text x="102.7" y="129.5">I2CSCL</text>
<text x="102.7" y="127.6">INT</text>
<text x="185.7" y="144">D-</text>
<text x="185.7" y="149.8">D+</text>
</g>
<g font-size="1.4">
<text x="30.9" y="11.7">5</text>
<text x="88.8" y="11.7">4</text>
<text x="146.7" y="11.7">3</text>
<text x="204.7" y="11.7">2</text>
<text x="262.6" y="11.7">1</text>
<text x=".5" y="36.3">D</text>
<text x="292" y="36.3">D</text>
<text x=".5" y="82.1">C</text>
<text x="292" y="82.1">C</text>
<text x=".5" y="128">B</text>
<text x="292" y="128">B</text>
<text x=".5" y="173.8">A</text>
<text x="292" y="173.8">A</text>
<text x="30.9" y="197">5</text>
<text x="88.8" y="197">4</text>
<text x="146.7" y="197">3</text>
<text x="204.7" y="197">2</text>
<text x="262.6" y="197">1</text>
</g>
</svg>
